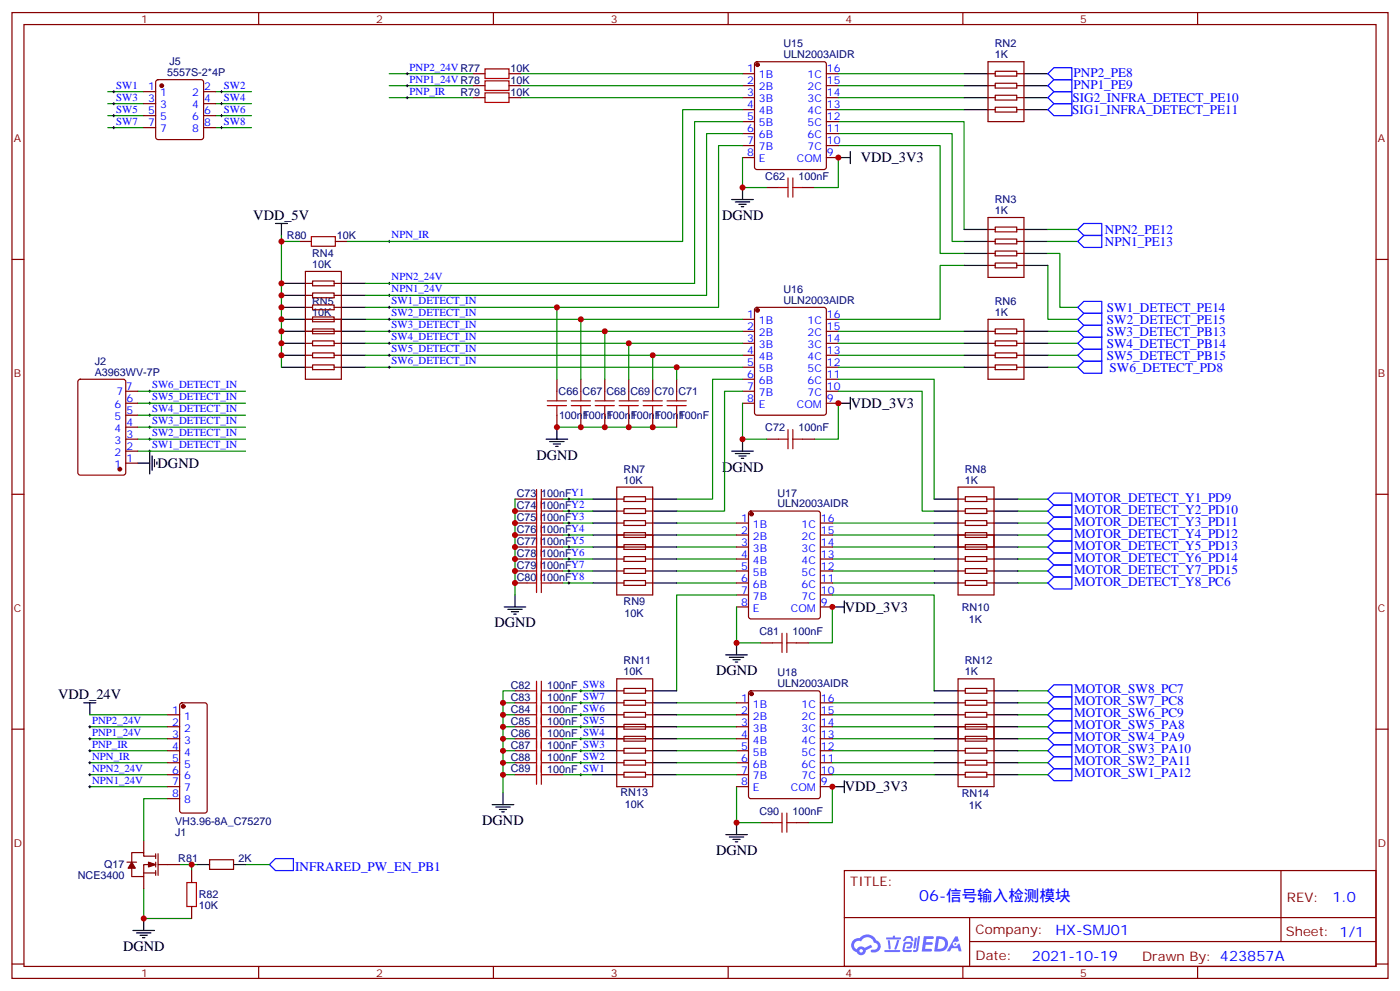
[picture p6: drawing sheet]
<svg xmlns="http://www.w3.org/2000/svg" width="412mm" height="292mm" viewBox="0 0 412 292" stroke-linecap="round" stroke-linejoin="round" font-family="sans-serif">
<g fill="none" stroke="#870000" stroke-width=".35">
<path d="M3.5 3.7h405.4v284.3h-405.4zM7.1 7.2h398.2v277.3h-398.2zM76.2 3.7v3.5M145.3 3.7v3.5M214.5 3.7v3.5M283.6 3.7v3.5M352.8 3.7v3.5M3.5 76.4h3.6M405.3 76.4h3.6M3.5 145.5h3.6M405.3 145.5h3.6M3.5 214.7h3.6"/>
<path d="M405.3 214.7h3.6M248.7 256.3h156.6v28.2h-156.6zM377.3 256.3v20.9M248.7 270.1h156.5M285.6 277.2h119.6M285.6 270.1v14.2M3.5 283.8h3.6M76.2 284.5v3.5M145.3 284.5v3.5M214.5 284.5v3.5M283.6 284.5v3.5M352.8 284.5v3.5"/>
<path d="M405.3 283.8h3.6"/>
</g>
<g fill="#5487ff">
<path d="M272.1 275.6h2.6l.3 .2-.1 .6h-2l-.1 1h1.6l.4 .4-.4 .3h-1.7l-.2 1.2 1.8 .1 .3 .3-.2 .4h-2.9z"/>
<path d="M281.4 275.7h.7l.4 1.3-.7 .3a.74 .74 0 0 0-1.1 .3 .74 .74 0 0 0 .5 1.1 .74 .74 0 0 0 .9-.7l.5-.3 .7 2.4h-.9l-.2-1h-1.9l-.5 1h-.9z"/>
<path d="M269.5 276.1h.6l-.4 2.9a.31 .31 0 0 1-.3 .3 .31 .31 0 0 1-.3-.3z"/>
<path d="M270.4 275.6h.6l-.5 4a.89 .89 0 0 1-.7 .7 .89 .89 0 0 1-.9-.3l1-.5z"/>
<path d="M266.8 275.8l.6-.2 1.2 .1 .5 1.3-.6 .1-.4-.9-1 .1a.95 .95 0 0 1-1 .8l-.1-.2z"/>
<path d="M266.4 277.5l1.8-.2a1.04 1.04 0 0 1 .6 1.1 1.04 1.04 0 0 1-.8 .9h-.7a.29 .29 0 0 1-.3-.4 .29 .29 0 0 1 .3-.2h.7l.2-.8h-1.4l-.4 1.7 1.9 .1a.29 .29 0 0 1 .3 .3 .29 .29 0 0 1-.3 .3h-2l-.4-.3 .2-2.1z"/>
<path d="M260.5 279.7h4.4a.3 .3 0 0 1 .3 .3 .3 .3 0 0 1-.3 .3h-4.3z"/>
<path d="M264.3 276.8h.6l-.5 1.6a1.02 1.02 0 0 1-.7 1.2l-.2-.3z"/>
<path d="M261.5 276.8h.6l.3 2.4-.3 .3-.3-.2z"/>
<path d="M261.1 276h1.9l.2-.5h.5l-.1 .5h1.5a.29 .29 0 0 1 .3 .3 .29 .29 0 0 1-.3 .3h-3.9z"/>
<path d="M275.8 275.6l-.6 4.5h1.4a2.27 2.27 0 0 0 2.7-2.3 2.27 2.27 0 0 0-2.7-2.2zM276.6 276.4a1.5 1.5 0 0 1 1.8 1.6 1.5 1.5 0 0 1-1.9 1.3h-.3z"/>
<path d="M251.4 276.8a2.09 2.09 0 0 0 1 3.5 1.37 1.37 0 0 0 1.5 .9 1.37 1.37 0 0 0 1.1-1.4l2-1-.5-.7-1.8 1a1.4 1.4 0 0 0-2.3 .4 1.32 1.32 0 0 1-.6-1.9 1.32 1.32 0 0 1 1.9-.4 2.02 2.02 0 0 1 2-1.3 2.02 2.02 0 0 1 1.8 1.6 1.09 1.09 0 0 1 1.1 1.4 1.09 1.09 0 0 1-1.6 .7 .41 .41 0 0 0-.5 .3 .41 .41 0 0 0 .4 .5 1.89 1.89 0 0 0 2.4-1.2 1.89 1.89 0 0 0-1.2-2.4 2.98 2.98 0 0 0-5-.6l-1 .1zM253.2 279.9a.52 .52 0 0 1 1 0 .52 .52 0 0 1-1 0z"/>
<circle cx="281.4" cy="277.9" r=".28"/>
</g>
<g fill="none" stroke="#00f" stroke-width=".35">
<path d="M308.7 28.8l1.7-1.8h5.3v3.5h-5.3zM308.7 21.7l1.7-1.8h5.3v3.6h-5.3zM308.7 25.2l1.7-1.7h5.3v3.5h-5.3zM310.4 30.5h5.3v3.5h-5.3l-1.7-1.7zM317.5 67.6l1.8-1.8h5.3v3.5h-5.3zM317.5 71.1l1.8-1.8h5.3v3.5h-5.3zM317.5 90.5l1.8-1.8h5.3v3.6h-5.3zM317.5 94l1.8-1.7h5.3v3.5h-5.3zM317.5 97.5l1.8-1.7h5.3v3.5h-5.3zM317.5 101.1l1.8-1.8h5.3v3.5h-5.3zM317.5 104.6l1.8-1.8h5.3v3.6h-5.3zM317.5 108.1l1.8-1.7h5.3v3.5h-5.3z"/>
<path d="M308.7 146.9l1.7-1.7h5.3v3.5h-5.3zM308.7 154l1.7-1.8h5.3v3.6h-5.3zM308.7 157.5l1.7-1.7h5.3v3.5h-5.3zM310.4 148.7h5.3v3.5h-5.3l-1.7-1.7zM310.4 159.3h5.3v3.5h-5.3l-1.7-1.8zM308.7 164.6l1.7-1.8h5.3v3.5h-5.3zM308.7 171.6l1.7-1.7h5.3v3.5h-5.3zM310.4 166.3h5.3v3.6h-5.3l-1.7-1.8zM308.7 214l1.7-1.8h5.3v3.5h-5.3zM308.7 210.4l1.7-1.7h5.3v3.5h-5.3zM308.7 206.9l1.7-1.8h5.3v3.6h-5.3zM308.7 203.4l1.7-1.8h5.3v3.5h-5.3z"/>
<path d="M310.4 219.3h5.3v3.5h-5.3l-1.7-1.8zM310.4 215.7h5.3v3.6h-5.3l-1.7-1.8zM308.7 228.1l1.7-1.8h5.3v3.5h-5.3zM308.7 224.5l1.7-1.7h5.3v3.5h-5.3zM81.1 252.8h5.3v3.5h-5.3l-1.7-1.8z"/>
</g>
<g fill="none" stroke="#008700" stroke-width=".35">
<path d="M31.7 27h10.6M31.7 30.5h10.6M31.7 34h10.6M31.7 37.6h10.6M63.5 27h10.6M63.5 30.5h10.6M63.5 34h10.6M63.5 37.6h10.6M114.7 28.8h24.6M114.7 25.2h24.6M114.7 21.7h24.6M153.5 28.8h65.2"/>
<path d="M153.5 25.2h65.2M153.5 21.7h65.2M218.7 39.3h-10.6v47.7h-100.5M218.7 35.8h-14.1v47.6h-97M218.7 32.3h-17.6v38.8h-98.8M246.9 35.8h37.1v31.8M246.9 39.3h33.6v31.8h3.5M246.9 32.3h37.1M246.9 28.8h37.1M246.9 25.2h37.1M246.9 21.7h37.1M218.7 46.4v8.8h7.1"/>
<path d="M218.7 42.9h-7v47.6h-104.1M246.9 46.4v8.8h-7M246.9 42.9h30v31.7h7.1M82.9 71.1h5.3M82.9 69.3v38.8M284 78.1h-7.1v15.9h-30M308.7 78.1v15.9h8.8M308.7 74.6h3.5v15.9h5.3M308.7 71.1h8.8M308.7 67.6h8.8M107.6 94h111.1M107.6 97.5h111.1"/>
<path d="M164 90.5v21.2M171.1 94v17.7M178.2 97.5v14.2M246.9 97.5h37.1M308.7 97.5h8.8M40.6 115.2h31.7M40.6 118.7h31.7M107.6 101.1h111.1M107.6 104.6h111.1M107.6 108.1h111.1M185.2 101.1v10.6M192.3 104.6v7.1"/>
<path d="M199.3 108.1v3.6M218.7 118.7v10.6h7.1M218.7 115.2h-5.3v35.3h-14.1M218.7 111.7h-8.8v35.2h-10.6M246.9 118.7v10.6h-7M246.9 111.7h28.3v35.2M246.9 115.2h24.7v35.3h3.6M246.9 101.1h37.1M246.9 104.6h37.1M246.9 108.1h37.1M308.7 101.1h8.8M308.7 104.6h8.8"/>
<path d="M308.7 108.1h8.8M40.6 122.2h31.7M40.6 125.8h31.7M40.6 129.3h31.7M40.6 132.8h31.7M164 125.8h35.3M151.7 146.9v28.3M165.8 157.5h8.8M165.8 154h8.8M165.8 146.9h8.8M165.8 150.5h8.8M199.3 157.5h17.7"/>
<path d="M199.3 154h17.7M245.2 157.5h30M245.2 154h30M299.9 157.5h8.8M299.9 154h8.8M299.9 146.9h8.8M299.9 150.5h8.8M165.8 171.6h8.8M165.8 168.1h8.8M165.8 164.6h8.8M165.8 161h8.8M199.3 171.6h17.7"/>
<path d="M199.3 168.1h17.7M199.3 164.6h17.7M199.3 161h17.7M217 178.7v10.6h7M217 175.2h-17.7v28.2M245.2 178.7v10.6h-7.1M245.2 175.2h30v28.2M245.2 171.6h30M245.2 168.1h30M245.2 164.6h30M245.2 161h30M299.9 171.6h8.8"/>
<path d="M299.9 168.1h8.8M299.9 164.6h8.8M299.9 161h8.8M26.5 217.5h22.9M26.5 214h22.9M26.5 210.4h22.9M151.7 203.4h-3.5v3.5M151.7 206.9h-3.5v3.5M151.7 210.4h-3.5v3.6M151.7 214h-3.5v3.5M151.7 217.5h-3.5v3.5M165.8 217.5h8.8"/>
<path d="M165.8 214h8.8M165.8 210.4h8.8M165.8 206.9h8.8M165.8 203.4h8.8M199.3 217.5h17.7M199.3 214h17.7M199.3 210.4h17.7M199.3 206.9h17.7M245.2 217.5h30M245.2 214h30M245.2 210.4h30M245.2 206.9h30"/>
<path d="M299.9 217.5h8.8M299.9 214h8.8M299.9 210.4h8.8M299.9 206.9h8.8M299.9 203.4h8.8M26.5 224.5h22.9M26.5 221h22.9M26.5 231.6h22.9M26.5 228.1h22.9M49.4 235.1h-7.1v12.4M151.7 221h-3.5v3.5M151.7 224.5h-3.5v3.6"/>
<path d="M151.7 228.1h-3.5v5.3M165.8 224.5h8.8M165.8 221h8.8M165.8 228.1h8.8M199.3 224.5h17.7M199.3 221h17.7M199.3 228.1h17.7M217 231.6v10.6h7M245.2 231.6v10.6h-7.1M245.2 224.5h30M245.2 221h30M245.2 228.1h30"/>
<path d="M299.9 224.5h8.8M299.9 221h8.8M299.9 228.1h8.8M52.9 254.5h5.3M56.4 254.5v1.8M72.3 254.5h7.1M42.3 261.6v8.8h14.1"/>
</g>
<g fill="none" stroke="#000" stroke-width=".35">
<path d="M284 32.3h7M284 28.8h7M284 25.2h7M284 21.7h7M301.6 32.3h7.1M301.6 28.8h7.1M301.6 25.2h7.1M301.6 21.7h7.1M215.5 58.7h6.4M216.6 59.4h4.2M218.7 55.2v3.5M246.9 46.4h3.6"/>
<path d="M250.5 44.6v3.6M81.1 65.8h3.6M82.9 65.8v3.5M217.7 60.1h2.1M218.4 60.9h.7M284 78.1h7M284 74.6h7M284 71.1h7M284 67.6h7M301.6 78.1h7.1M301.6 74.6h7.1M301.6 71.1h7.1"/>
<path d="M301.6 67.6h7.1M82.9 97.5h7.1M82.9 94h7.1M82.9 90.5h7.1M82.9 87h7.1M82.9 83.4h7.1M100.5 97.5h7.1M100.5 94h7.1M100.5 90.5h7.1M100.5 87h7.1M100.5 83.4h7.1M284 97.5h7"/>
<path d="M301.6 97.5h7.1M82.9 108.1h7.1M82.9 104.6h7.1M82.9 101.1h7.1M100.5 108.1h7.1M100.5 104.6h7.1M100.5 101.1h7.1M246.9 118.7h3.6M250.5 116.9v3.6M284 108.1h7M284 104.6h7M284 101.1h7"/>
<path d="M301.6 108.1h7.1M301.6 104.6h7.1M301.6 101.1h7.1M40.6 136.3h3.5M44.1 133.2v6.3M44.8 134.2v4.3M45.5 135.3v2.1M46.2 136v.7M160.9 129.3h6.3M161.9 130h4.3M163 130.7h2.1M163.7 131.4h.7"/>
<path d="M164 125.8v3.5M215.5 132.8h6.4M216.6 133.5h4.2M217.7 134.2h2.1M218.4 134.9h.7M218.7 129.3v3.5M174.6 157.5h7.1M174.6 154h7.1M174.6 150.5h7.1M174.6 146.9h7.1M192.3 157.5h7M192.3 154h7"/>
<path d="M192.3 150.5h7M192.3 146.9h7M275.2 157.5h7M275.2 154h7M275.2 150.5h7M275.2 146.9h7M292.8 157.5h7.1M292.8 154h7.1M292.8 150.5h7.1M292.8 146.9h7.1M148.5 178.7h6.4M149.6 179.4h4.2"/>
<path d="M151.7 175.2v3.5M174.6 171.6h7.1M174.6 168.1h7.1M174.6 164.6h7.1M174.6 161h7.1M192.3 171.6h7M192.3 168.1h7M192.3 164.6h7M192.3 161h7M245.2 178.7h3.5M248.7 176.9v3.5M275.2 171.6h7"/>
<path d="M275.2 168.1h7M275.2 164.6h7M275.2 161h7M292.8 171.6h7.1M292.8 168.1h7.1M292.8 164.6h7.1M292.8 161h7.1M150.6 180.1h2.2M151.3 180.8h.7M213.8 192.8h6.3M214.8 193.5h4.3M215.9 194.2h2.1"/>
<path d="M216.6 194.9h.7M217 189.3v3.5M24.7 206.9h3.5M26.5 206.9v3.5M174.6 206.9h7.1M174.6 214h7.1M174.6 210.4h7.1M174.6 203.4h7.1M174.6 217.5h7.1M192.3 206.9h7M192.3 214h7M192.3 210.4h7"/>
<path d="M192.3 203.4h7M192.3 217.5h7M275.2 206.9h7M275.2 214h7M275.2 210.4h7M275.2 203.4h7M275.2 217.5h7M292.8 206.9h7.1M292.8 214h7.1M292.8 210.4h7.1M292.8 203.4h7.1M292.8 217.5h7.1"/>
<path d="M145 236.9h6.3M146 237.6h4.3M147.1 238.3h2.1M147.8 239h.7M148.2 233.4v3.5M174.6 228.1h7.1M174.6 224.5h7.1M174.6 221h7.1M192.3 228.1h7M192.3 224.5h7M192.3 221h7M245.2 231.6h3.5"/>
<path d="M248.7 229.8v3.6M275.2 228.1h7M275.2 224.5h7M275.2 221h7M292.8 228.1h7.1M292.8 224.5h7.1M292.8 221h7.1M58.2 254.5h3.5M68.8 254.5h3.5M213.8 245.7h6.3M214.8 246.4h4.3M215.9 247.1h2.1"/>
<path d="M216.6 247.8h.7M217 242.2v3.5M39.2 273.9h6.3M40.2 274.6h4.2M41.3 275.3h2.1M42 276h.7M42.3 270.4v3.5"/>
</g>
<g fill="#870000" stroke="#870000" stroke-width=".35">
<path d="M43.7 253.8l2.2 .7-2.2 .7z"/>
<path d="M38.8 253.8l1.1 1.8h-2.2z"/>
<circle cx="47.6" cy="25.2" r=".53"/>
<circle cx="223.1" cy="91.4" r=".53"/>
<circle cx="35.3" cy="138.1" r=".53"/>
<circle cx="221.4" cy="204.3" r=".53"/>
<circle cx="221.4" cy="151.3" r=".53"/>
<circle cx="223.1" cy="19" r=".53"/>
<circle cx="54" cy="208" r=".53"/>
</g>
<g fill="none" stroke="#870000" stroke-width=".35">
<path d="M222.5 18.4l.5-.2h19.7l.7 .4v30.6l-.4 .7h-20l-.7-.4-.1-30.6zM291 18.2h10.6v17.6h-10.6zM42.3 27h3.6M42.3 30.5h3.6M42.3 34h3.6M42.3 37.6h3.6M46.1 23.7l.5-.2h12.7l.5 .2 .2 .5v16.2l-.3 .5-.4 .2h-12.7l-.5-.2-.2-.5v-16.2zM60 27h3.5M60 30.5h3.5M60 34h3.5M60 37.6h3.5M139.3 21.7h3.6"/>
<path d="M139.3 25.2h3.6M139.3 28.8h3.6M149.9 21.7h3.6M149.9 25.2h3.6M149.9 28.8h3.6M218.7 21.7h3.5M218.7 25.2h3.5M218.7 28.8h3.5M218.7 32.3h3.5M218.7 35.8h3.5M218.7 39.3h3.5M243.4 21.7h3.5"/>
<path d="M243.4 25.2h3.5M243.4 28.8h3.5M243.4 32.3h3.5M243.4 35.8h3.5M243.4 39.3h3.5M291 21.7h2.2M291 25.2h2.2M291 28.8h2.2M291 32.3h2.2M293.2 31.6h6.3v1.4h-6.3zM293.2 28h6.3v1.5h-6.3zM293.2 24.5h6.3v1.4h-6.3z"/>
<path d="M293.2 21h6.3v1.4h-6.3zM299.5 21.7h2.1M299.5 25.2h2.1M299.5 28.8h2.1M299.5 32.3h2.1M218.7 42.9h3.5M218.7 46.4h3.5M225.8 55.2h3.5M236.4 55.2h3.5M243.4 42.9h3.5M243.4 46.4h3.5M88.2 71.1h3.5"/>
<path d="M90 79.9h10.5v31.8h-10.5zM98.8 71.1h3.5M291 67.6h2.2M291 64h10.6v17.7h-10.6zM291 78.1h2.2M291 71.1h2.2M291 74.6h2.2M293.2 77.4h6.3v1.4h-6.3zM293.2 73.9h6.3v1.4h-6.3zM293.2 70.4h6.3v1.4h-6.3zM293.2 66.9h6.3v1.4h-6.3zM299.5 67.6h2.1"/>
<path d="M299.5 78.1h2.1M299.5 71.1h2.1M299.5 74.6h2.1M90 94h10.5M90 97.5h10.5M90 83.4h2.1M90 87h2.1M90 90.5h2.1M92.1 96.8h6.3v1.4h-6.3zM92.1 93.3h6.3v1.4h-6.3zM92.1 89.8h6.3v1.4h-6.3zM92.1 86.3h6.3v1.4h-6.3z"/>
<path d="M92.1 82.7h6.3v1.4h-6.3zM98.4 83.4h2.1M98.4 87h2.1M98.4 90.5h2.1M218.7 94h3.5M218.7 97.5h3.5M222.5 90.7l.5-.2h19.7l.7 .4v30.6l-.4 .7h-20l-.7-.4-.1-30.6zM243.4 94h3.5M243.4 97.5h3.5M291 94h10.6v17.7h-10.6zM291 97.5h2.2M293.2 96.8h6.3v1.4h-6.3z"/>
<path d="M299.5 97.5h2.1M23.2 111.9l.4-.2h12.7l.7 .4v27.1l-.4 .6-13 .1-.6-.5-.1-27zM37 115.2h3.6M37 118.7h3.6M90 101.1h2.1M90 104.6h2.1M90 108.1h2.1M92.1 107.4h6.3v1.4h-6.3zM92.1 103.9h6.3v1.4h-6.3zM92.1 100.4h6.3v1.4h-6.3zM98.4 101.1h2.1M98.4 104.6h2.1"/>
<path d="M98.4 108.1h2.1M164 111.7v3.5M171.1 111.7v3.5M178.2 111.7v3.5M185.2 111.7v3.5M192.3 111.7v3.5M199.3 111.7v3.5M218.7 101.1h3.5M218.7 104.6h3.5M218.7 108.1h3.5M218.7 111.7h3.5M218.7 115.2h3.5"/>
<path d="M218.7 118.7h3.5M243.4 101.1h3.5M243.4 104.6h3.5M243.4 108.1h3.5M243.4 111.7h3.5M243.4 115.2h3.5M243.4 118.7h3.5M291 101.1h2.2M291 104.6h2.2M291 108.1h2.2M293.2 107.4h6.3v1.4h-6.3zM293.2 103.9h6.3v1.4h-6.3z"/>
<path d="M293.2 100.4h6.3v1.4h-6.3zM299.5 101.1h2.1M299.5 104.6h2.1M299.5 108.1h2.1M37 129.3h3.6M37 136.3h3.6M37 132.8h3.6M37 125.8h3.6M37 122.2h3.6M164 122.2v3.6M171.1 122.2v3.6M178.2 122.2v3.6"/>
<path d="M185.2 122.2v3.6M192.3 122.2v3.6M199.3 122.2v3.6M225.8 129.3h3.5M236.4 129.3h3.5M151.7 154h3.5M151.7 157.5h3.5M151.7 146.9h3.5M151.7 150.5h3.5M162.3 154h3.5M162.3 157.5h3.5M162.3 146.9h3.5"/>
<path d="M162.3 150.5h3.5M181.7 154h2.1M181.7 157.5h10.6M181.7 143.4h10.6v31.8h-10.6zM181.7 146.9h2.1M181.7 150.5h2.1M183.8 156.8h6.3v1.4h-6.3zM183.8 153.3h6.3v1.4h-6.3zM183.8 149.8h6.3v1.4h-6.3zM183.8 146.2h6.3v1.4h-6.3zM190.1 154h2.2M190.1 146.9h2.2"/>
<path d="M190.1 150.5h2.2M217 154h3.5M217 157.5h3.5M220.7 150.7l.5-.2h19.7l.7 .4 .1 30.6-.5 .7h-20l-.7-.5v-30.5zM241.7 154h3.5M241.7 157.5h3.5M282.2 154h2.1M282.2 157.5h10.6M282.2 143.4h10.6v31.8h-10.6zM282.2 146.9h2.1M282.2 150.5h2.1M284.3 156.8h6.4v1.4h-6.4z"/>
<path d="M284.3 153.3h6.4v1.4h-6.4zM284.3 149.8h6.4v1.4h-6.4zM284.3 146.2h6.4v1.4h-6.4zM290.7 154h2.1M290.7 146.9h2.1M290.7 150.5h2.1M151.7 161h3.5M151.7 164.6h3.5M151.7 168.1h3.5M151.7 171.6h3.5M162.3 161h3.5M162.3 164.6h3.5"/>
<path d="M162.3 168.1h3.5M162.3 171.6h3.5M181.7 161h10.6M181.7 164.6h2.1M181.7 168.1h2.1M181.7 171.6h2.1M183.8 170.9h6.3v1.4h-6.3zM183.8 167.4h6.3v1.4h-6.3zM183.8 163.9h6.3v1.4h-6.3zM183.8 160.3h6.3v1.4h-6.3zM190.1 164.6h2.2M190.1 168.1h2.2"/>
<path d="M190.1 171.6h2.2M217 161h3.5M217 164.6h3.5M217 168.1h3.5M217 171.6h3.5M217 175.2h3.5M217 178.7h3.5M241.7 161h3.5M241.7 164.6h3.5M241.7 168.1h3.5M241.7 171.6h3.5M241.7 175.2h3.5"/>
<path d="M241.7 178.7h3.5M282.2 161h10.6M282.2 164.6h2.1M282.2 168.1h2.1M282.2 171.6h2.1M284.3 170.9h6.4v1.4h-6.4zM284.3 167.4h6.4v1.4h-6.4zM284.3 163.9h6.4v1.4h-6.4zM284.3 160.3h6.4v1.4h-6.4zM290.7 164.6h2.1M290.7 168.1h2.1M290.7 171.6h2.1"/>
<path d="M181.7 199.8h10.6v31.8h-10.6zM224 189.3h3.5M234.6 189.3h3.5M282.2 199.8h10.6v31.8h-10.6zM49.4 210.4h3.5M49.4 214h3.5M49.4 217.5h3.5M53.2 207.1l.4-.2h6.7l.7 .4v31.4l-.2 .5-.5 .2h-6.7l-.5-.3-.2-.4v-31.1zM151.7 206.9h3.5M151.7 210.4h3.5M151.7 214h3.5M151.7 217.5h3.5"/>
<path d="M151.7 203.4h3.5M162.3 206.9h3.5M162.3 210.4h3.5M162.3 214h3.5M162.3 217.5h3.5M162.3 203.4h3.5M181.7 206.9h2.1M181.7 210.4h2.1M181.7 214h10.6M181.7 217.5h10.6M181.7 203.4h2.1M183.8 213.3h6.3v1.4h-6.3z"/>
<path d="M183.8 209.7h6.3v1.4h-6.3zM183.8 206.2h6.3v1.4h-6.3zM183.8 202.7h6.3v1.4h-6.3zM183.8 216.8h6.3v1.4h-6.3zM190.1 206.9h2.2M190.1 210.4h2.2M190.1 203.4h2.2M217 206.9h3.5M217 210.4h3.5M217 214h3.5M217 217.5h3.5M220.7 203.6l.5-.2h19.7l.7 .4 .1 30.6-.5 .7h-20l-.7-.4v-30.6z"/>
<path d="M241.7 206.9h3.5M241.7 210.4h3.5M241.7 214h3.5M241.7 217.5h3.5M282.2 206.9h2.1M282.2 210.4h2.1M282.2 214h10.6M282.2 217.5h10.6M282.2 203.4h2.1M284.3 216.8h6.4v1.4h-6.4zM284.3 213.3h6.4v1.4h-6.4zM284.3 209.7h6.4v1.4h-6.4z"/>
<path d="M284.3 206.2h6.4v1.4h-6.4zM284.3 202.7h6.4v1.4h-6.4zM290.7 206.9h2.1M290.7 210.4h2.1M290.7 203.4h2.1M49.4 221h3.5M49.4 224.5h3.5M49.4 228.1h3.5M49.4 231.6h3.5M49.4 235.1h3.5M151.7 221h3.5M151.7 224.5h3.5"/>
<path d="M151.7 228.1h3.5M162.3 221h3.5M162.3 224.5h3.5M162.3 228.1h3.5M181.7 221h2.1M181.7 224.5h2.1M181.7 228.1h2.1M183.8 227.4h6.3v1.4h-6.3zM183.8 223.8h6.3v1.4h-6.3zM183.8 220.3h6.3v1.4h-6.3zM190.1 221h2.2M190.1 224.5h2.2"/>
<path d="M190.1 228.1h2.2M217 221h3.5M217 224.5h3.5M217 228.1h3.5M217 231.6h3.5M241.7 221h3.5M241.7 224.5h3.5M241.7 228.1h3.5M241.7 231.6h3.5M282.2 221h2.1M282.2 224.5h2.1M282.2 228.1h2.1"/>
<path d="M284.3 227.4h6.4v1.4h-6.4zM284.3 223.8h6.4v1.4h-6.4zM284.3 220.3h6.4v1.4h-6.4zM290.7 221h2.1M290.7 224.5h2.1M290.7 228.1h2.1M37.4 253.8h2.8M42.3 257h3.6M42.3 247.5v3.5M42.3 258.1v3.5M45.9 252.1h-3.6v-1.1h-3.5v2.8M45.9 254.5h-3.6v3.6h-3.5v-2.5"/>
<path d="M45.9 251.4v1.4M45.9 253.8v1.4M45.9 256.3v1.4M46.6 251.4v6.3M46.6 254.5h6.3M56.4 256.3v3.5M61.7 253.1h7.1v2.8h-7.1zM224 242.2h3.5M234.6 242.2h3.5M56.4 266.9v3.5"/>
</g>
<g fill="none" stroke="#a10000" stroke-width=".35">
<path d="M142.9 27.3h7v2.9h-7zM142.9 20.3h7v2.8h-7zM142.9 23.8h7v2.8h-7zM229.3 55.2h2.8M232.1 52.4v5.6M233.5 52.4v5.6M233.5 55.2h2.9M91.7 69.7h7.1v2.8h-7.1zM161.2 118h5.7M161.2 119.4h5.7M164 115.2v2.8M164 119.4v2.8"/>
<path d="M168.3 118h5.6M168.3 119.4h5.6M171.1 115.2v2.8M171.1 119.4v2.8M175.3 118h5.7M175.3 119.4h5.7M178.2 115.2v2.8M178.2 119.4v2.8M182.4 118h5.6M182.4 119.4h5.6M185.2 115.2v2.8M185.2 119.4v2.8"/>
<path d="M189.4 118h5.7M189.4 119.4h5.7M192.3 115.2v2.8M192.3 119.4v2.8M196.5 118h5.6M196.5 119.4h5.6M199.3 115.2v2.8M199.3 119.4v2.8M229.3 129.3h2.8M232.1 126.5v5.6M233.5 129.3h2.9M233.5 126.5v5.6"/>
<path d="M155.2 146.9h2.8M155.2 150.5h2.8M155.2 154h2.8M155.2 157.5h2.8M158 144.1v30.3M159.5 144.1v30.3M159.5 146.9h2.8M159.5 150.5h2.8M159.5 154h2.8M159.5 157.5h2.8M155.2 161h2.8M155.2 164.6h2.8"/>
<path d="M155.2 168.1h2.8M155.2 171.6h2.8M159.5 161h2.8M159.5 164.6h2.8M159.5 168.1h2.8M159.5 171.6h2.8M227.5 189.3h2.9M230.4 186.4v5.7M231.8 186.4v5.7M231.8 189.3h2.8M155.2 203.4h2.8M155.2 206.9h2.8"/>
<path d="M155.2 210.4h2.8M155.2 214h2.8M155.2 217.5h2.8M158 200.6v30.3M159.5 200.6v30.3M159.5 203.4h2.8M159.5 206.9h2.8M159.5 210.4h2.8M159.5 214h2.8M159.5 217.5h2.8M155.2 221h2.8M155.2 224.5h2.8"/>
<path d="M155.2 228.1h2.8M159.5 221h2.8M159.5 224.5h2.8M159.5 228.1h2.8M230.4 239.4v5.6M231.8 239.4v5.6M55 259.8h2.9v7.1h-2.9zM227.5 242.2h2.9M231.8 242.2h2.8"/>
</g>
<g fill="none" stroke="#000" stroke-width=".29">
<path d="M33.2 27h.7M33.2 30.5h.7M33.2 34h.7M33.2 37.6h.7M33.5 26.6v.7M33.5 30.2v.7M33.5 33.7v.7M33.5 37.2v.7M64.9 27h.7M64.9 30.5h.7M64.9 34h.7M64.9 37.6h.7"/>
<path d="M65.3 26.6v.7M65.3 30.2v.7M65.3 33.7v.7M65.3 37.2v.7M119.6 28.8h.7M119.6 25.2h.7M119.6 21.7h.7M119.9 21.3v.7M119.9 24.9v.7M119.9 28.4v.7M114.3 71.1h.7M114.7 70.7v.7"/>
<path d="M114.3 87h.7M114.3 83.4h.7M114.3 90.5h.7M114.3 94h.7M114.3 97.5h.7M114.7 83.1v.7M114.7 86.6v.7M114.7 90.1v.7M114.7 93.7v.7M114.7 97.2v.7M43.7 115.2h.7M43.7 118.7h.7"/>
<path d="M44.1 114.8v.7M44.1 118.4v.7M114.3 101.1h.7M114.3 104.6h.7M114.3 108.1h.7M114.7 100.7v.7M114.7 104.2v.8M114.7 107.8v.7M43.7 122.2h.7M43.7 125.8h.7M43.7 129.3h.7M43.7 132.8h.7"/>
<path d="M44.1 121.9v.7M44.1 125.4v.7M44.1 128.9v.7M44.1 132.5v.7M167.2 146.9h.7M167.2 150.5h.7M167.2 154h.7M167.2 157.5h.7M167.6 146.6v.7M167.6 150.1v.7M167.6 153.6v.7M167.6 157.2v.7"/>
<path d="M167.2 161h.7M167.2 164.6h.7M167.2 168.1h.7M167.2 171.6h.7M167.6 160.7v.7M167.6 164.2v.7M167.6 167.7v.8M167.6 171.3v.7M26.1 217.5h.7M26.1 214h.7M26.5 213.6v.7M26.5 217.1v.7"/>
<path d="M170.7 217.5h.7M170.7 214h.7M170.7 210.4h.7M170.7 206.9h.7M170.7 203.4h.7M171.1 203v.7M171.1 206.6v.7M171.1 210.1v.7M171.1 213.6v.7M171.1 217.1v.7M26.1 228.1h.7M26.1 224.5h.7"/>
<path d="M26.1 221h.7M26.1 231.6h.7M26.5 220.7v.7M26.5 224.2v.7M26.5 227.7v.7M26.5 231.2v.8M170.7 228.1h.7M170.7 224.5h.7M170.7 221h.7M171.1 220.7v.7M171.1 224.2v.7M171.1 227.7v.7"/>
</g>
<g fill="#c00">
<circle cx="56.4" cy="254.5" r=".88"/>
<circle cx="42.3" cy="270.4" r=".88"/>
<circle cx="246.9" cy="118.7" r=".88"/>
<circle cx="217" cy="242.2" r=".88"/>
<circle cx="245.2" cy="178.7" r=".88"/>
<circle cx="217" cy="189.3" r=".88"/>
<circle cx="245.2" cy="231.6" r=".88"/>
<circle cx="218.7" cy="129.3" r=".88"/>
<circle cx="218.7" cy="55.2" r=".88"/>
<circle cx="246.9" cy="46.4" r=".88"/>
<circle cx="148.2" cy="206.9" r=".88"/>
<circle cx="148.2" cy="210.4" r=".88"/>
<circle cx="148.2" cy="214" r=".88"/>
<circle cx="148.2" cy="217.5" r=".88"/>
<circle cx="148.2" cy="221" r=".88"/>
<circle cx="148.2" cy="224.5" r=".88"/>
<circle cx="148.2" cy="228.1" r=".88"/>
<circle cx="82.9" cy="97.5" r=".88"/>
<circle cx="82.9" cy="101.1" r=".88"/>
<circle cx="82.9" cy="104.6" r=".88"/>
<circle cx="82.9" cy="83.4" r=".88"/>
<circle cx="82.9" cy="87" r=".88"/>
<circle cx="82.9" cy="90.5" r=".88"/>
<circle cx="82.9" cy="94" r=".88"/>
<circle cx="199.3" cy="108.1" r=".88"/>
<circle cx="192.3" cy="104.6" r=".88"/>
<circle cx="185.2" cy="101.1" r=".88"/>
<circle cx="178.2" cy="97.5" r=".88"/>
<circle cx="171.1" cy="94" r=".88"/>
<circle cx="164" cy="90.5" r=".88"/>
<circle cx="82.9" cy="71.1" r=".88"/>
<circle cx="164" cy="125.8" r=".88"/>
<circle cx="171.1" cy="125.8" r=".88"/>
<circle cx="178.2" cy="125.8" r=".88"/>
<circle cx="185.2" cy="125.8" r=".88"/>
<circle cx="192.3" cy="125.8" r=".88"/>
<circle cx="151.7" cy="150.5" r=".88"/>
<circle cx="151.7" cy="154" r=".88"/>
<circle cx="151.7" cy="157.5" r=".88"/>
<circle cx="151.7" cy="161" r=".88"/>
<circle cx="151.7" cy="164.6" r=".88"/>
<circle cx="151.7" cy="168.1" r=".88"/>
<circle cx="151.7" cy="171.6" r=".88"/>
</g>
<text font-size="4.6" fill="#00f" x="270.8" y="265.3">06-信号输入检测模块</text>
<g font-size="4.2">
<text x="253.5" y="47.8">VDD_3V3</text>
<text x="74.6" y="64.7">VDD_5V</text>
<text x="212.7" y="64.7">DGND</text>
<text x="250.6" y="120.1">VDD_3V3</text>
<text x="46.4" y="137.8">DGND</text>
<text x="158" y="135.3">DGND</text>
<text x="212.7" y="138.8">DGND</text>
<text x="145.7" y="184.7">DGND</text>
<text x="248.9" y="180.1">VDD_3V3</text>
<text x="210.9" y="198.8">DGND</text>
<text x="17.1" y="205.8">VDD_24V</text>
<text x="248.9" y="233">VDD_3V3</text>
<text x="142.1" y="243">DGND</text>
<text x="210.9" y="251.7">DGND</text>
<text x="36.3" y="279.9">DGND</text>
</g>
<g font-size="4.2" fill="#00f">
<text x="392.5" y="265.6">1.0</text>
<text x="310.9" y="275.1">HX-SMJ01</text>
<text x="304" y="282.9">2021-10-19</text>
</g>
<g font-size="3.9" fill="#00f">
<text x="316.2" y="22.5">PNP2_PE8</text>
<text x="315.9" y="29.9">SIG2_INFRA_DETECT_PE10</text>
<text x="316.2" y="26.1">PNP1_PE9</text>
<text x="315.8" y="33.5">SIG1_INFRA_DETECT_PE11</text>
<text x="325.5" y="68.9">NPN2_PE12</text>
<text x="325.5" y="72.4">NPN1_PE13</text>
<text x="326.1" y="91.8">SW1_DETECT_PE14</text>
<text x="326.1" y="95.3">SW2_DETECT_PE15</text>
<text x="326" y="98.8">SW3_DETECT_PB13</text>
<text x="326" y="102.4">SW4_DETECT_PB14</text>
<text x="326" y="105.9">SW5_DETECT_PB15</text>
<text x="326.9" y="109.4">SW6_DETECT_PD8</text>
<text x="316.4" y="147.7">MOTOR_DETECT_Y1_PD9</text>
<text x="316.4" y="151.2">MOTOR_DETECT_Y2_PD10</text>
<text x="316.4" y="154.8">MOTOR_DETECT_Y3_PD11</text>
<text x="316.4" y="158.3">MOTOR_DETECT_Y4_PD12</text>
<text x="316.4" y="161.8">MOTOR_DETECT_Y5_PD13</text>
<text x="316.4" y="165.3">MOTOR_DETECT_Y6_PD14</text>
<text x="316.4" y="168.9">MOTOR_DETECT_Y7_PD15</text>
<text x="316.4" y="172.4">MOTOR_DETECT_Y8_PC6</text>
<text x="316.4" y="207.7">MOTOR_SW7_PC8</text>
<text x="316.4" y="204.1">MOTOR_SW8_PC7</text>
<text x="316.4" y="214.7">MOTOR_SW5_PA8</text>
<text x="316.4" y="211.2">MOTOR_SW6_PC9</text>
<text x="316.4" y="221.8">MOTOR_SW3_PA10</text>
<text x="316.4" y="218.3">MOTOR_SW4_PA9</text>
<text x="316.4" y="225.3">MOTOR_SW2_PA11</text>
<text x="316.4" y="228.8">MOTOR_SW1_PA12</text>
<text x="87" y="256.3">INFRARED_PW_EN_PB1</text>
</g>
<g font-size="3.9" fill="#800">
<text x="250.5" y="260.9">TITLE:</text>
<text x="379.1" y="265.6">REV:</text>
<text x="287.4" y="275.1">Company:</text>
<text x="378.7" y="275.7">Sheet: 1/1</text>
<text x="287.4" y="282.8">Date:</text>
<text x="336.4" y="282.8">Drawn By: 423857A</text>
</g>
<g font-size="3.2" fill="#800">
<text x="41.6" y="6.7">1</text>
<text x="110.8" y="6.7">2</text>
<text x="179.9" y="6.7">3</text>
<text x="249.1" y="6.7">4</text>
<text x="318.2" y="6.7">5</text>
<text x="4.1" y="41.8">A</text>
<text x="405.9" y="41.8">A</text>
<text x="4.1" y="110.9">B</text>
<text x="405.9" y="110.9">B</text>
<text x="4.1" y="180.1">C</text>
<text x="405.9" y="180.1">C</text>
<text x="4.1" y="249.2">D</text>
<text x="405.9" y="249.2">D</text>
<text x="41.6" y="287.5">1</text>
<text x="110.8" y="287.5">2</text>
<text x="179.9" y="287.5">3</text>
<text x="249.1" y="287.5">4</text>
<text x="318.2" y="287.5">5</text>
</g>
<g font-size="3.2" fill="#000080">
<text x="230.8" y="17.1">ULN2003AIDR</text>
<text x="230.8" y="13.9">U15</text>
<text x="293" y="17.1">1K</text>
<text x="293" y="13.9">RN2</text>
<text x="49.2" y="22.3">5557S-2*4P</text>
<text x="49.9" y="19.2">J5</text>
<text x="150.4" y="21.1">10K</text>
<text x="135.7" y="28.1">R79</text>
<text x="150.4" y="28.1">10K</text>
<text x="150.4" y="24.6">10K</text>
<text x="225.4" y="52.9">C62</text>
<text x="235.2" y="52.9">100nF</text>
<text x="293" y="59.8">RN3</text>
<text x="293" y="63">1K</text>
<text x="84.5" y="70.5">R80</text>
<text x="99.2" y="70.5">10K</text>
<text x="92" y="75.7">RN4</text>
<text x="92" y="78.8">10K</text>
<text x="92" y="89.8">RN5</text>
<text x="230.8" y="89.4">ULN2003AIDR</text>
<text x="230.8" y="86.3">U16</text>
<text x="293" y="89.8">RN6</text>
<text x="92" y="93">10K</text>
<text x="293" y="93">1K</text>
<text x="27.9" y="107.4">J2</text>
<text x="27.9" y="110.6">A3963WV-7P</text>
<text x="164.6" y="116.3">C66</text>
<text x="171.6" y="116.3">C67</text>
<text x="178.7" y="116.3">C68</text>
<text x="185.7" y="116.3">C69</text>
<text x="192.8" y="116.3">C70</text>
<text x="199.8" y="116.3">C71</text>
<text x="164.7" y="123.4">100nF</text>
<text x="171.7" y="123.4">100nF</text>
<text x="178.8" y="123.4">100nF</text>
<text x="185.8" y="123.4">100nF</text>
<text x="192.9" y="123.4">100nF</text>
<text x="199.9" y="123.4">100nF</text>
<text x="225.4" y="126.9">C72</text>
<text x="235.2" y="126.9">100nF</text>
<text x="183.7" y="142.3">10K</text>
<text x="183.7" y="139.2">RN7</text>
<text x="284.2" y="142.3">1K</text>
<text x="284.2" y="139.2">RN8</text>
<text x="152.2" y="146.3">C73</text>
<text x="152.2" y="149.8">C74</text>
<text x="159.4" y="146.3">100nFY1</text>
<text x="159.4" y="149.8">100nFY2</text>
<text x="229" y="149.4">ULN2003AIDR</text>
<text x="229" y="146.2">U17</text>
<text x="152.2" y="153.3">C75</text>
<text x="159.4" y="153.3">100nFY3</text>
<text x="152.2" y="156.9">C76</text>
<text x="152.2" y="160.4">C77</text>
<text x="159.4" y="156.9">100nFY4</text>
<text x="159.4" y="160.4">100nFY5</text>
<text x="152.2" y="163.9">C78</text>
<text x="152.2" y="167.4">C79</text>
<text x="159.4" y="163.9">100nFY6</text>
<text x="159.4" y="167.4">100nFY7</text>
<text x="152.2" y="171">C80</text>
<text x="159.4" y="171">100nFY8</text>
<text x="183.7" y="178.1">RN9</text>
<text x="283.3" y="179.8">RN10</text>
<text x="184" y="181.6">10K</text>
<text x="285.4" y="183.4">1K</text>
<text x="223.7" y="186.9">C81</text>
<text x="233.5" y="186.9">100nF</text>
<text x="183.7" y="195.6">RN11</text>
<text x="284.2" y="195.6">RN12</text>
<text x="150.4" y="202.7">C82</text>
<text x="161.1" y="202.7">100nF SW8</text>
<text x="183.7" y="198.8">10K</text>
<text x="229" y="202.3">ULN2003AIDR</text>
<text x="229" y="199.1">U18</text>
<text x="284.2" y="198.8">1K</text>
<text x="150.4" y="206.3">C83</text>
<text x="150.4" y="209.8">C84</text>
<text x="161.1" y="206.3">100nF SW7</text>
<text x="161.1" y="209.8">100nF SW6</text>
<text x="150.4" y="213.3">C85</text>
<text x="161.1" y="213.3">100nF SW5</text>
<text x="150.4" y="216.8">C86</text>
<text x="150.4" y="220.4">C87</text>
<text x="161.1" y="216.8">100nF SW4</text>
<text x="161.1" y="220.4">100nF SW3</text>
<text x="150.4" y="223.9">C88</text>
<text x="150.4" y="227.4">C89</text>
<text x="161.1" y="223.9">100nF SW2</text>
<text x="161.1" y="227.4">100nF SW1</text>
<text x="182.8" y="234.5">RN13</text>
<text x="184" y="238">10K</text>
<text x="223.7" y="239.8">C90</text>
<text x="233.5" y="239.8">100nF</text>
<text x="283.3" y="234.5">RN14</text>
<text x="285.4" y="238.1">1K</text>
<text x="51.6" y="242.9">VH3.96-8A_C75270</text>
<text x="51.6" y="246.1">J1</text>
<text x="30.7" y="255.6">Q17</text>
<text x="52.5" y="253.9">R81</text>
<text x="70.3" y="253.9">2K</text>
<text x="22.9" y="258.8">NCE3400</text>
<text x="58.6" y="267.7">10K</text>
<text x="58.6" y="264.5">R82</text>
</g>
<g font-size="3.2" fill="#00f">
<text x="120.6" y="20.8">PNP2_24V R77</text>
<text x="220.1" y="21.3">1</text>
<text x="223.6" y="23.1">1B</text>
<text x="237.9" y="23.1">1C</text>
<text x="243.6" y="21.3">16</text>
<text x="34.2" y="26.1">SW1</text>
<text x="34.2" y="29.6">SW3</text>
<text x="43.7" y="26.6">1</text>
<text x="47.2" y="28.4">1</text>
<text x="56.7" y="28.4">2</text>
<text x="60.1" y="26.6">2</text>
<text x="66" y="26.1">SW2</text>
<text x="66" y="29.6">SW4</text>
<text x="120.6" y="27.9">PNP_IR</text>
<text x="120.6" y="24.3">PNP1_24V R78</text>
<text x="220.1" y="24.9">2</text>
<text x="220.1" y="28.4">3</text>
<text x="223.6" y="26.6">2B</text>
<text x="237.9" y="26.6">2C</text>
<text x="243.6" y="28.4">14</text>
<text x="243.6" y="24.9">15</text>
<text x="34.2" y="33.2">SW5</text>
<text x="43.7" y="30.2">3</text>
<text x="43.7" y="33.7">5</text>
<text x="47.2" y="31.9">3</text>
<text x="47.2" y="35.5">5</text>
<text x="56.7" y="35.5">6</text>
<text x="56.7" y="31.9">4</text>
<text x="60.1" y="33.7">6</text>
<text x="60.1" y="30.2">4</text>
<text x="66" y="33.2">SW6</text>
<text x="220.1" y="31.9">4</text>
<text x="220.1" y="35.5">5</text>
<text x="223.6" y="30.2">3B</text>
<text x="223.6" y="33.7">4B</text>
<text x="237.9" y="33.7">4C</text>
<text x="237.9" y="30.2">3C</text>
<text x="243.6" y="35.5">12</text>
<text x="243.6" y="31.9">13</text>
<text x="34.2" y="36.7">SW7</text>
<text x="43.7" y="37.2">7</text>
<text x="47.2" y="39">7</text>
<text x="56.7" y="39">8</text>
<text x="60.1" y="37.2">8</text>
<text x="66" y="36.7">SW8</text>
<text x="220.1" y="39">6</text>
<text x="223.6" y="37.2">5B</text>
<text x="223.6" y="40.7">6B</text>
<text x="237.9" y="40.7">6C</text>
<text x="237.9" y="37.2">5C</text>
<text x="243.6" y="39">11</text>
<text x="220.1" y="42.5">7</text>
<text x="220.1" y="46">8</text>
<text x="223.6" y="44.3">7B</text>
<text x="223.6" y="47.8">E</text>
<text x="234.7" y="47.8">COM</text>
<text x="237.9" y="44.3">7C</text>
<text x="243.6" y="46">9</text>
<text x="243.6" y="42.5">10</text>
<text x="115.4" y="70.2">NPN_IR</text>
<text x="115.4" y="82.6">NPN2_24V</text>
<text x="115.4" y="86.1">NPN1_24V</text>
<text x="115.4" y="89.6">SW1_DETECT_IN</text>
<text x="115.4" y="93.1">SW2_DETECT_IN</text>
<text x="220.1" y="93.7">1</text>
<text x="223.6" y="95.4">1B</text>
<text x="237.9" y="95.4">1C</text>
<text x="243.6" y="93.7">16</text>
<text x="115.4" y="96.7">SW3_DETECT_IN</text>
<text x="115.4" y="100.2">SW4_DETECT_IN</text>
<text x="220.1" y="97.2">2</text>
<text x="220.1" y="100.7">3</text>
<text x="223.6" y="99">2B</text>
<text x="237.9" y="99">2C</text>
<text x="243.6" y="100.7">14</text>
<text x="243.6" y="97.2">15</text>
<text x="115.4" y="103.7">SW5_DETECT_IN</text>
<text x="115.4" y="107.2">SW6_DETECT_IN</text>
<text x="220.1" y="104.2">4</text>
<text x="220.1" y="107.8">5</text>
<text x="223.6" y="102.5">3B</text>
<text x="223.6" y="106">4B</text>
<text x="237.9" y="106">4C</text>
<text x="237.9" y="102.5">3C</text>
<text x="243.6" y="107.8">12</text>
<text x="243.6" y="104.2">13</text>
<text x="220.1" y="111.3">6</text>
<text x="223.6" y="109.5">5B</text>
<text x="223.6" y="113.1">6B</text>
<text x="237.9" y="113.1">6C</text>
<text x="237.9" y="109.5">5C</text>
<text x="243.6" y="111.3">11</text>
<text x="34.3" y="116.2">7</text>
<text x="37" y="114.8">7</text>
<text x="37.2" y="118.4">6</text>
<text x="44.8" y="114.3">SW6_DETECT_IN</text>
<text x="44.8" y="117.8">SW5_DETECT_IN</text>
<text x="220.1" y="114.8">7</text>
<text x="220.1" y="118.4">8</text>
<text x="223.6" y="116.6">7B</text>
<text x="237.9" y="116.6">7C</text>
<text x="243.6" y="118.4">9</text>
<text x="243.6" y="114.8">10</text>
<text x="33.7" y="123.6">5</text>
<text x="33.7" y="120.1">6</text>
<text x="37.2" y="125.4">4</text>
<text x="37.2" y="121.9">5</text>
<text x="44.8" y="121.4">SW4_DETECT_IN</text>
<text x="44.8" y="124.9">SW3_DETECT_IN</text>
<text x="223.6" y="120.1">E</text>
<text x="234.7" y="120.1">COM</text>
<text x="33.7" y="130.7">3</text>
<text x="33.7" y="127.2">4</text>
<text x="37.2" y="128.9">3</text>
<text x="44.8" y="128.4">SW2_DETECT_IN</text>
<text x="44.8" y="131.9">SW1_DETECT_IN</text>
<text x="33.7" y="137.8">1</text>
<text x="33.7" y="134.2">2</text>
<text x="37.2" y="136">1</text>
<text x="37.2" y="132.5">2</text>
<text x="218.3" y="153.6">1</text>
<text x="221.8" y="155.4">1B</text>
<text x="236.1" y="155.4">1C</text>
<text x="241.8" y="153.6">16</text>
<text x="218.3" y="157.2">2</text>
<text x="218.3" y="160.7">3</text>
<text x="221.8" y="158.9">2B</text>
<text x="236.1" y="158.9">2C</text>
<text x="241.8" y="160.7">14</text>
<text x="241.8" y="157.2">15</text>
<text x="218.3" y="164.2">4</text>
<text x="218.3" y="167.7">5</text>
<text x="221.8" y="162.5">3B</text>
<text x="221.8" y="166">4B</text>
<text x="236.1" y="166">4C</text>
<text x="236.1" y="162.5">3C</text>
<text x="241.8" y="167.7">12</text>
<text x="241.8" y="164.2">13</text>
<text x="218.3" y="171.3">6</text>
<text x="221.8" y="169.5">5B</text>
<text x="221.8" y="173">6B</text>
<text x="236.1" y="173">6C</text>
<text x="236.1" y="169.5">5C</text>
<text x="241.8" y="171.3">11</text>
<text x="218.3" y="174.8">7</text>
<text x="218.3" y="178.3">8</text>
<text x="221.8" y="176.6">7B</text>
<text x="236.1" y="176.6">7C</text>
<text x="241.8" y="178.3">9</text>
<text x="241.8" y="174.8">10</text>
<text x="221.8" y="180.1">E</text>
<text x="233" y="180.1">COM</text>
<text x="218.3" y="206.6">1</text>
<text x="221.8" y="208.3">1B</text>
<text x="236.1" y="208.3">1C</text>
<text x="241.8" y="206.6">16</text>
<text x="27.2" y="213.1">PNP2_24V</text>
<text x="50.7" y="210.1">1</text>
<text x="50.7" y="213.6">2</text>
<text x="54.2" y="211.8">1</text>
<text x="54.2" y="215.4">2</text>
<text x="218.3" y="210.1">2</text>
<text x="218.3" y="213.6">3</text>
<text x="221.8" y="211.8">2B</text>
<text x="221.8" y="215.4">3B</text>
<text x="236.1" y="215.4">3C</text>
<text x="236.1" y="211.8">2C</text>
<text x="241.8" y="213.6">14</text>
<text x="241.8" y="210.1">15</text>
<text x="27.2" y="216.6">PNP1_24V</text>
<text x="27.2" y="220.1">PNP_IR</text>
<text x="50.7" y="217.1">3</text>
<text x="50.7" y="220.7">4</text>
<text x="54.2" y="218.9">3</text>
<text x="218.3" y="217.1">4</text>
<text x="218.3" y="220.7">5</text>
<text x="221.8" y="218.9">4B</text>
<text x="236.1" y="218.9">4C</text>
<text x="241.8" y="220.7">12</text>
<text x="241.8" y="217.1">13</text>
<text x="27.2" y="227.2">NPN2_24V</text>
<text x="27.2" y="223.7">NPN_IR</text>
<text x="50.7" y="224.2">5</text>
<text x="50.7" y="227.7">6</text>
<text x="54.2" y="222.4">4</text>
<text x="54.2" y="226">5</text>
<text x="218.3" y="224.2">6</text>
<text x="218.3" y="227.7">7</text>
<text x="221.8" y="222.4">5B</text>
<text x="221.8" y="226">6B</text>
<text x="236.1" y="226">6C</text>
<text x="236.1" y="222.4">5C</text>
<text x="241.8" y="227.7">10</text>
<text x="241.8" y="224.2">11</text>
<text x="27.2" y="230.7">NPN1_24V</text>
<text x="50.7" y="231.2">7</text>
<text x="54.2" y="229.5">6</text>
<text x="54.2" y="233">7</text>
<text x="218.3" y="231.2">8</text>
<text x="221.8" y="229.5">7B</text>
<text x="221.8" y="233">E</text>
<text x="233" y="233">COM</text>
<text x="236.1" y="229.5">7C</text>
<text x="241.8" y="231.2">9</text>
<text x="50.7" y="234.8">8</text>
<text x="54.2" y="236.5">8</text>
</g>
</svg>
